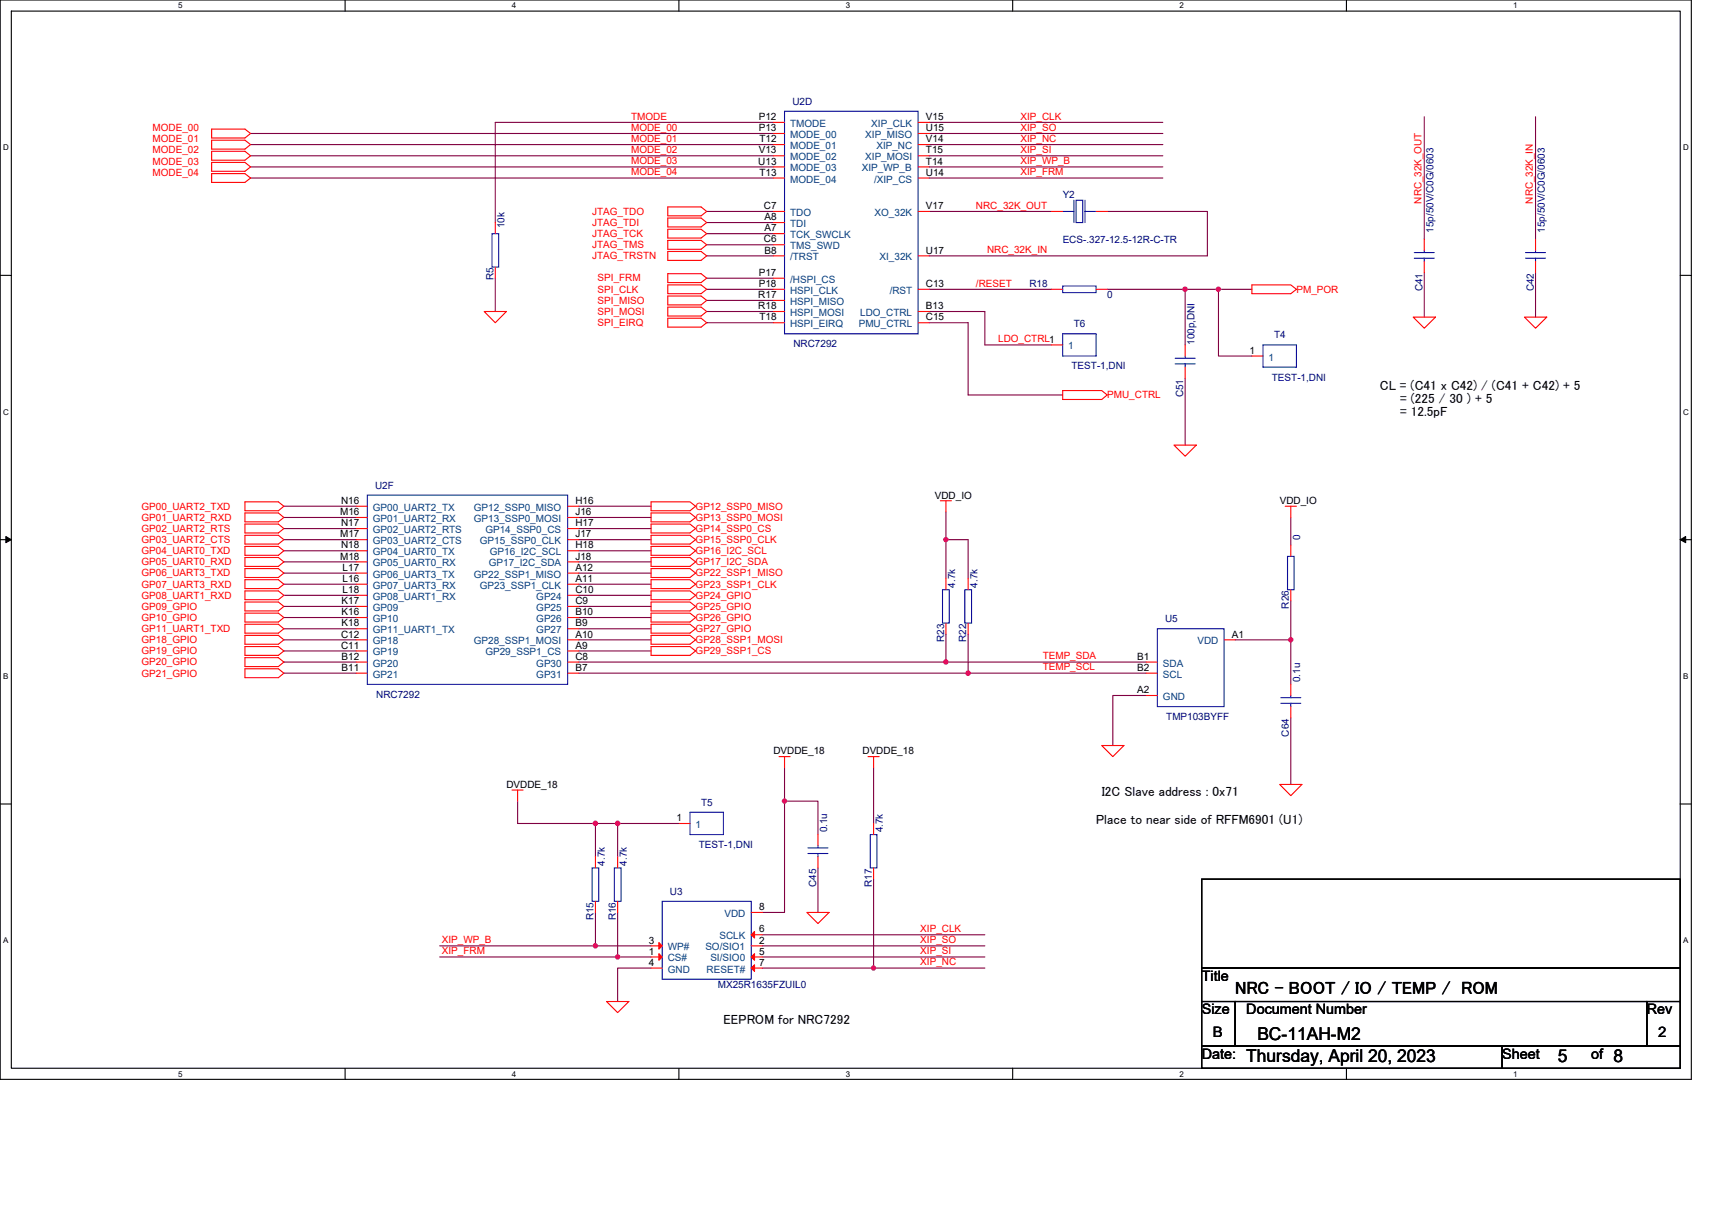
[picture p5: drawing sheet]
<svg xmlns="http://www.w3.org/2000/svg" width="297mm" height="210mm" viewBox="0 0 297 210" stroke-linecap="round" stroke-linejoin="round" font-family="sans-serif">
<path d="M0 0h293.5v187.2h-293.5zM2 1.9h289.5v183.4h-289.5z" fill="none" stroke="#000" stroke-width=".19"/>
<g fill="#fff">
<path d="M30.9 .2h.8v1.6h-.8z"/>
<path d="M30.9 185.5h.8v1.6h-.8z"/>
</g>
<path d="M59.9 0v1.9M59.9 185.3v1.9" fill="none" stroke="#000" stroke-width=".19"/>
<g fill="#fff">
<path d="M88.8 .2h.8v1.6h-.8z"/>
<path d="M88.8 185.5h.8v1.6h-.8z"/>
</g>
<path d="M117.8 0v1.9M117.8 185.3v1.9" fill="none" stroke="#000" stroke-width=".19"/>
<g fill="#fff">
<path d="M146.7 .2h.8v1.6h-.8z"/>
<path d="M146.7 185.5h.8v1.6h-.8z"/>
</g>
<path d="M175.7 0v1.9M175.7 185.3v1.9" fill="none" stroke="#000" stroke-width=".19"/>
<g fill="#fff">
<path d="M204.7 .2h.7v1.6h-.7z"/>
<path d="M204.7 185.5h.7v1.6h-.7z"/>
</g>
<path d="M233.6 0v1.9M233.6 185.3v1.9" fill="none" stroke="#000" stroke-width=".19"/>
<g fill="#fff">
<path d="M262.6 .2h.7v1.6h-.7z"/>
<path d="M262.6 185.5h.7v1.6h-.7z"/>
<path d="M.5 24.8h1v1.6h-1z"/>
<path d="M292 24.8h1v1.6h-1z"/>
<path d="M.5 70.7h1v1.5h-1z"/>
<path d="M292 70.7h1v1.5h-1z"/>
</g>
<path d="M0 47.8h2M291.5 47.8h2" fill="none" stroke="#000" stroke-width=".19"/>
<g fill="#fff">
<path d="M.5 116.5h.9v1.6h-.9z"/>
<path d="M292 116.5h.9v1.6h-.9z"/>
</g>
<path d="M0 93.6h2M291.5 93.6h2" fill="none" stroke="#000" stroke-width=".19"/>
<path d="M1 93.1l1 .5-1 .5zM291.5 93.6l1-.5v1z" fill="#000" stroke="#000" stroke-width=".17"/>
<g fill="#fff">
<path d="M.5 162.4h.9v1.5h-.9z"/>
<path d="M292 162.4h.9v1.5h-.9z"/>
</g>
<path d="M0 139.5h2M291.5 139.5h2M208.5 152.5h83v15.4h-83zM208.5 167.9h83v5.8h-83zM208.5 173.7h5.8v7.8h-5.8zM214.3 173.7h71.4v7.8h-71.4zM285.7 173.7h5.8v7.8h-5.8zM208.5 181.5h52.1v3.8h-52.1zM260.6 181.5h30.9v3.8h-30.9z" fill="none" stroke="#000" stroke-width=".19"/>
<g fill="none" stroke="#800040" stroke-width=".19">
<path d="M43.5 23.2h90.7M43.5 25.1h90.7M43.5 27h90.7M43.5 29h90.7M43.5 30.9h90.7M122.6 36.7h11.6M122.6 38.6h11.6M134.2 21.2h-48.3v17.4M161.2 36.7h21.3M161.2 21.2h40.6M161.2 23.2h40.6M161.2 25.1h40.6"/>
<path d="M161.2 27h40.6M161.2 29h40.6M161.2 30.9h40.6M192.1 36.7h17.4v7.7h-48.3M247.1 20.3v21.2M266.4 20.3v21.2M85.9 48.3v5.7M122.6 48.3h11.6M122.6 50.2h11.6M122.6 52.1h11.6M122.6 54h11.6M122.6 56h11.6"/>
<path d="M122.6 40.5h11.6M122.6 42.5h11.6M122.6 44.4h11.6M161.2 56h6.8v12.5h16.4M161.2 54h9.7v5.8h11.6M161.2 50.2h21.3M192.1 50.2h13.5M205.6 50.2v9.6M205.6 50.2h5.8M211.4 50.2v11.6h5.8M211.4 50.2h5.8M247.1 47.3v7.7"/>
<path d="M266.4 47.3v7.7M205.6 65.6v11.6M49.3 87.8h12.5M49.3 89.8h12.5M49.3 91.7h12.5M49.3 93.6h12.5M49.3 99.4h12.5M49.3 95.5h12.5M49.3 97.5h12.5M100.4 87.8h12.6M100.4 89.8h12.6M100.4 91.7h12.6"/>
<path d="M100.4 93.6h12.6M100.4 95.5h12.6M100.4 97.5h12.6M100.4 99.4h12.6M164.1 88.8v4.8M224 89.8v4.8M49.3 101.3h12.5M49.3 103.3h12.5M49.3 105.2h12.5M49.3 107.1h12.5M49.3 109.1h12.5M49.3 111h12.5"/>
<path d="M49.3 112.9h12.5M49.3 114.9h12.5M49.3 116.8h12.5M100.4 114.9h63.7M100.4 101.3h12.6M100.4 103.3h12.6M100.4 105.2h12.6M100.4 107.1h12.6M100.4 109.1h12.6M100.4 111h12.6M100.4 112.9h12.6M100.4 116.8h67.6"/>
<path d="M164.1 110v4.9h34.8M164.1 100.4v-6.8h3.9v6.8M168 110v6.8h30.9M214.3 111h9.7M224 104.2v6.8M224 111v7.7M89.8 139v3.9h13.5M136.1 133.2v5.8M136.1 139v19.3h-3.8M136.1 139h5.8v5.8M151.6 133.2v9.7M198.9 120.7h-5.8v8.6"/>
<path d="M224 124.5v11.6M103.3 142.9v5.7M103.3 142.9h3.9M103.3 158.3v5.8M107.2 142.9h10.6M107.2 158.3v7.7M107.2 142.9v5.7M141.9 150.6v7.7M151.6 152.5v15.4M76.3 164.1h27M76.3 166h30.9M103.3 164.1h9.7"/>
<path d="M107.2 166h5.8M113 167.9h-5.8v5.8M132.3 167.9h19.3M132.3 166h38.6M132.3 164.1h38.6M132.3 162.2h38.6M151.6 167.9h19.3"/>
</g>
<g fill="#f0f" stroke="#f0f" stroke-width=".19">
<circle cx="164.1" cy="114.8" r=".38"/>
<circle cx="168" cy="116.8" r=".38"/>
<circle cx="205.6" cy="50.2" r=".38"/>
<circle cx="136.1" cy="139" r=".38"/>
<circle cx="103.3" cy="164.1" r=".38"/>
<circle cx="107.2" cy="166" r=".38"/>
<circle cx="103.3" cy="142.8" r=".38"/>
<circle cx="211.4" cy="50.2" r=".38"/>
<circle cx="107.2" cy="142.8" r=".38"/>
<circle cx="151.6" cy="167.9" r=".38"/>
<circle cx="223.9" cy="111" r=".38"/>
<circle cx="164.1" cy="93.6" r=".38"/>
</g>
<g fill="none" stroke="#f00" stroke-width=".19">
<path d="M36.7 24.3h5.8l1 .8-1 .8h-5.8zM36.7 22.4h5.8l1 .8-1 .7h-5.8zM36.7 26.2h5.8l1 .8-1 .8h-5.8zM36.7 28.2h5.8l1 .8-1 .7h-5.8zM36.7 30.1h5.8l1 .8-1 .7h-5.8zM85.9 38.6v1.9M115.9 35.9h5.7l1 .8-1 .7h-5.7zM115.9 37.8h5.7l1 .8-1 .8h-5.7zM115.9 39.8h5.7l1 .7-1 .8h-5.7zM134.2 21.2h1.9M134.2 23.2h1.9M134.2 25.1h1.9"/>
<path d="M134.2 27h1.9M134.2 29h1.9M134.2 30.9h1.9M134.2 36.7h1.9M134.2 38.6h1.9M159.3 21.2h1.9M159.3 23.2h1.9M159.3 25.1h1.9M159.3 27h1.9M159.3 29h1.9M159.3 30.9h1.9M159.3 36.7h1.9"/>
<path d="M182.5 36.7h1.9M190.2 36.7h1.9M84 54h3.9l-2 2zM85.9 46.3v2M115.9 47.5h5.7l1 .8-1 .7h-5.7zM115.9 49.4h5.7l1 .8-1 .7h-5.7zM115.9 51.4h5.7l1 .7-1 .8h-5.7zM115.9 53.3h5.7l1 .7-1 .8h-5.7zM115.9 55.2h5.7l1 .8-1 .7h-5.7zM115.9 41.7h5.7l1 .8-1 .7h-5.7zM115.9 43.6h5.7l1 .8-1 .8h-5.7zM134.2 40.5h1.9"/>
<path d="M134.2 42.5h1.9M134.2 44.4h1.9M134.2 48.3h1.9M134.2 50.2h1.9M134.2 52.1h1.9M134.2 54h1.9M134.2 56h1.9M159.3 44.4h1.9M159.3 50.2h1.9M159.3 54h1.9M159.3 56h1.9M182.5 50.2h1.9"/>
<path d="M182.5 59.8h1.9M190.2 50.2h1.9M205.6 59.8v2M217.2 49.4h6.8l.9 .8-.9 .7h-6.8zM245.2 55h3.9l-2 1.9zM247.1 41.5v1.9M247.1 45.4v1.9M264.5 55h3.9l-2 1.9zM266.4 41.5v1.9M266.4 45.4v1.9M184.4 67.8h6.8l.9 .7-.9 .8h-6.8zM203.7 77.2h3.9l-2 1.9z"/>
<path d="M205.6 63.7v1.9M217.2 61.8h1.9M42.5 87.1h5.8l1 .7-1 .8h-5.8zM42.5 89h5.8l1 .8-1 .7h-5.8zM42.5 90.9h5.8l1 .8-1 .8h-5.8zM42.5 92.9h5.8l1 .7-1 .8h-5.8zM42.5 98.6h5.8l1 .8-1 .8h-5.8zM42.5 94.8h5.8l1 .7-1 .8h-5.8zM42.5 96.7h5.8l1 .8-1 .8h-5.8zM61.8 87.8h1.9M61.8 89.8h1.9M61.8 91.7h1.9"/>
<path d="M61.8 93.6h1.9M61.8 95.5h1.9M61.8 97.5h1.9M61.8 99.4h1.9M98.5 87.8h1.9M98.5 89.8h1.9M98.5 91.7h1.9M98.5 93.6h1.9M98.5 95.5h1.9M98.5 97.5h1.9M98.5 99.4h1.9M113 87.1h6.7l1 .7-1 .8h-6.7z"/>
<path d="M113 89h6.7l1 .8-1 .7h-6.7zM113 90.9h6.7l1 .8-1 .8h-6.7zM113 92.9h6.7l1 .7-1 .8h-6.7zM113 94.8h6.7l1 .7-1 .8h-6.7zM113 96.7h6.7l1 .8-1 .8h-6.7zM113 98.6h6.7l1 .8-1 .8h-6.7zM163.1 86.9h2M164.1 86.9v1.9M223 87.8h1.9M224 87.8v2M224 94.6v1.9M42.5 100.6h5.8l1 .7-1 .8h-5.8z"/>
<path d="M42.5 102.5h5.8l1 .8-1 .7h-5.8zM42.5 104.4h5.8l1 .8-1 .8h-5.8zM42.5 106.4h5.8l1 .7-1 .8h-5.8zM42.5 108.3h5.8l1 .8-1 .7h-5.8zM42.5 110.2h5.8l1 .8-1 .8h-5.8zM42.5 112.2h5.8l1 .7-1 .8h-5.8zM42.5 114.1h5.8l1 .8-1 .7h-5.8zM42.5 116h5.8l1 .8-1 .8h-5.8zM61.8 101.3h1.9M61.8 103.3h1.9M61.8 105.2h1.9M61.8 107.1h1.9"/>
<path d="M61.8 109.1h1.9M61.8 111h1.9M61.8 112.9h1.9M61.8 114.9h1.9M61.8 116.8h1.9M98.5 101.3h1.9M98.5 103.3h1.9M98.5 105.2h1.9M98.5 107.1h1.9M98.5 109.1h1.9M98.5 111h1.9M98.5 112.9h1.9"/>
<path d="M98.5 114.9h1.9M98.5 116.8h1.9M113 100.6h6.7l1 .7-1 .8h-6.7zM113 102.5h6.7l1 .8-1 .7h-6.7zM113 104.4h6.7l1 .8-1 .8h-6.7zM113 106.4h6.7l1 .7-1 .8h-6.7zM113 108.3h6.7l1 .8-1 .7h-6.7zM113 110.2h6.7l1 .8-1 .8h-6.7zM113 112.2h6.7l1 .7-1 .8h-6.7zM164.1 100.4v1.9M164.1 108.1v1.9M168 100.4v1.9"/>
<path d="M168 108.1v1.9M198.9 116.8h1.9M198.9 114.9h1.9M212.4 111h1.9M224 102.3v1.9M224 118.7v1.9M88.8 137.1h2M89.8 137.1v1.9M135.2 131.3h1.9M136.1 131.3v1.9M150.6 131.3h1.9M151.6 131.3v1.9"/>
<path d="M191.2 129.3h3.8l-1.9 2zM198.9 120.6h1.9M222 136.1h3.9l-1.9 1.9zM224 122.6v1.9M103.3 148.6v2M103.3 156.4v1.9M107.2 148.6v2M107.2 156.4v1.9M117.8 142.9h1.9M130.3 158.3h2M140 158.3h3.8l-1.9 1.9zM141.9 144.8v1.9"/>
<path d="M141.9 148.6v2M151.6 142.9v1.9M151.6 150.6v1.9M105.2 173.7h3.9l-1.9 2zM113 166h1.9M113 164.1h1.9M113 167.9h1.9M130.3 164.1h2M130.3 166h2M130.3 162.2h2M130.3 167.9h2"/>
</g>
<g fill="none" stroke="#00f" stroke-width=".19">
<path d="M136.1 19.3h23.2v38.6h-23.2zM184.4 36.7h1.9M186.3 34.7v3.9M186.7 34.7h1.2v3.9h-1.2zM188.3 36.7h1.9M188.3 34.7v3.9M85.4 40.5h1.1v5.8h-1.1zM184.4 49.6h5.8v1.2h-5.8zM184.4 57.9h5.8v3.9h-5.8zM219.1 59.8h5.8v3.9h-5.8zM245.4 44.8h3.5M245.4 43.8h3.5"/>
<path d="M247.1 43.4v.4M247.1 44.8v.6M264.7 44.8h3.5M264.7 43.8h3.5M266.4 43.4v.4M266.4 44.8v.6M203.9 63.1h3.5M203.9 62.1h3.5M205.6 61.8v.3M205.6 63.1v.6M63.7 85.9h34.8v32.8h-34.8zM223.4 96.5h1.1v5.8h-1.1z"/>
<path d="M163.5 102.3h1.2v5.8h-1.2zM167.4 102.3h1.2v5.8h-1.2zM200.8 109.1h11.6v13.5h-11.6zM222.2 122h3.5M222.2 121h3.5M224 120.6v.4M224 122v.6M102.7 150.6h1.2v5.8h-1.2zM106.6 150.6h1.2v5.8h-1.2zM114.9 156.4h15.4v13.5h-15.4zM119.7 140.9h5.8v3.9h-5.8zM140.2 148.1h3.5"/>
<path d="M140.2 147.1h3.5M141.9 146.7v.4M141.9 148.1v.5M151 144.8h1.1v5.8h-1.1z"/>
</g>
<g fill="#f00" stroke="#f00" stroke-width=".19">
<path d="M114.3 165.4l.6 .6-.6 .6z"/>
<path d="M114.3 163.5l.6 .6-.6 .6z"/>
<path d="M130.3 166l.6-.6v1.2z"/>
<path d="M130.3 162.2l.6-.6v1.1z"/>
<path d="M130.3 167.9l.6-.5v1.1z"/>
</g>
<g font-size="3.1">
<text x="214.3" y="172.5">NRC - BOOT / IO / TEMP / ROM</text>
<text x="216.2" y="184.2">Thursday, April 20, 2023</text>
<text x="218.2" y="180.3">BC-11AH-M2</text>
<text x="270.3" y="184.2">5</text>
<text x="279.9" y="184.2">8</text>
</g>
<g font-size="2.5">
<text x="208.5" y="170.2">Title</text>
<text x="208.5" y="176">Size</text>
<text x="210.5" y="179.8">B</text>
<text x="216.2" y="176">Document Number</text>
<text x="285.7" y="176">Rev</text>
<text x="287.7" y="179.8">2</text>
<text x="208.5" y="183.7">Date:</text>
<text x="260.6" y="183.7">Sheet</text>
<text x="276.1" y="183.7">of</text>
</g>
<g font-size="2.3">
<text x="239.4" y="67.6">CL = (C41 x C42) / (C41 + C42) + 5</text>
<text x="242.9" y="69.9">= (225 / 30 ) + 5</text>
<text x="242.9" y="72.2">= 12.5pF</text>
<text x="190.2" y="142.9">Place to near side of RFFM6901 (U1)</text>
<text x="191.2" y="138.1">I2C Slave address : 0x71</text>
<text x="125.5" y="177.7">EEPROM for NRC7292</text>
</g>
<g font-size="1.7" fill="#f00">
<text x="26.5" y="22.8">MODE_00</text>
<text x="109.5" y="20.8">TMODE</text>
<text x="109.5" y="22.7">MODE_00</text>
<text x="177.1" y="20.7">XIP_CLK</text>
<text x="177.1" y="22.7">XIP_SO</text>
<text x="26.5" y="24.7">MODE_01</text>
<text x="26.5" y="26.6">MODE_02</text>
<text x="26.5" y="28.6">MODE_03</text>
<text x="109.5" y="24.6">MODE_01</text>
<text x="109.5" y="26.5">MODE_02</text>
<text x="109.5" y="28.5">MODE_03</text>
<text x="177.1" y="24.6">XIP_NC</text>
<text x="177.1" y="26.5">XIP_SI</text>
<text x="177.1" y="28.5">XIP_WP_B</text>
<text x="26.5" y="30.5">MODE_04</text>
<text x="109.5" y="30.4">MODE_04</text>
<text x="177.1" y="30.4">XIP_FRM</text>
<text x="246.6" y="35.3" transform="rotate(-90 246.6 35.3)">NRC_32K_OUT</text>
<text x="265.9" y="35.3" transform="rotate(-90 265.9 35.3)">NRC_32K_IN</text>
<text x="102.7" y="37.3">JTAG_TDO</text>
<text x="102.7" y="39.2">JTAG_TDI</text>
<text x="102.7" y="41.1">JTAG_TCK</text>
<text x="169.3" y="36.2">NRC_32K_OUT</text>
<text x="102.7" y="43.1">JTAG_TMS</text>
<text x="102.7" y="45">JTAG_TRSTN</text>
<text x="171.3" y="43.9">NRC_32K_IN</text>
<text x="103.7" y="48.8">SPI_FRM</text>
<text x="103.7" y="50.8">SPI_CLK</text>
<text x="103.7" y="52.7">SPI_MISO</text>
<text x="169.3" y="49.8">/RESET</text>
<text x="224.9" y="50.8">PM_POR</text>
<text x="103.7" y="54.6">SPI_MOSI</text>
<text x="103.7" y="56.6">SPI_EIRQ</text>
<text x="173.2" y="59.4">LDO_CTRL1</text>
<text x="192.1" y="69.1">PMU_CTRL</text>
<text x="24.5" y="88.4">GP00_UART2_TXD</text>
<text x="120.7" y="88.4">GP12_SSP0_MISO</text>
<text x="24.5" y="90.3">GP01_UART2_RXD</text>
<text x="24.5" y="92.3">GP02_UART2_RTS</text>
<text x="24.5" y="94.2">GP03_UART2_CTS</text>
<text x="120.7" y="90.3">GP13_SSP0_MOSI</text>
<text x="120.7" y="92.3">GP14_SSP0_CS</text>
<text x="120.7" y="94.2">GP15_SSP0_CLK</text>
<text x="24.5" y="100">GP06_UART3_TXD</text>
<text x="24.5" y="101.9">GP07_UART3_RXD</text>
<text x="24.5" y="96.1">GP04_UART0_TXD</text>
<text x="24.5" y="98.1">GP05_UART0_RXD</text>
<text x="120.7" y="96.1">GP16_I2C_SCL</text>
<text x="120.7" y="98.1">GP17_I2C_SDA</text>
<text x="120.7" y="100">GP22_SSP1_MISO</text>
<text x="120.7" y="101.9">GP23_SSP1_CLK</text>
<text x="24.5" y="103.8">GP08_UART1_RXD</text>
<text x="24.5" y="105.8">GP09_GPIO</text>
<text x="24.5" y="107.7">GP10_GPIO</text>
<text x="120.7" y="103.8">GP24_GPIO</text>
<text x="120.7" y="105.8">GP25_GPIO</text>
<text x="120.7" y="107.7">GP26_GPIO</text>
<text x="24.5" y="109.6">GP11_UART1_TXD</text>
<text x="24.5" y="111.6">GP18_GPIO</text>
<text x="24.5" y="113.5">GP19_GPIO</text>
<text x="120.7" y="109.6">GP27_GPIO</text>
<text x="120.7" y="111.6">GP28_SSP1_MOSI</text>
<text x="120.7" y="113.5">GP29_SSP1_CS</text>
<text x="24.5" y="115.4">GP20_GPIO</text>
<text x="24.5" y="117.4">GP21_GPIO</text>
<text x="180.9" y="116.3">TEMP_SCL</text>
<text x="180.9" y="114.4">TEMP_SDA</text>
<text x="159.7" y="161.7">XIP_CLK</text>
<text x="76.7" y="163.6">XIP_WP_B</text>
<text x="76.7" y="165.5">XIP_FRM</text>
<text x="159.7" y="167.4">XIP_NC</text>
<text x="159.7" y="165.5">XIP_SI</text>
<text x="159.7" y="163.6">XIP_SO</text>
</g>
<g font-size="1.7">
<text x="131.7" y="20.8">P12</text>
<text x="131.7" y="22.8">P13</text>
<text x="160.7" y="22.8">U15</text>
<text x="160.7" y="20.8">V15</text>
<text x="131.6" y="28.6">U13</text>
<text x="131.7" y="26.6">V13</text>
<text x="131.8" y="24.7">T12</text>
<text x="160.7" y="26.6">T15</text>
<text x="160.7" y="24.7">V14</text>
<text x="160.7" y="28.6">T14</text>
<text x="131.8" y="30.5">T13</text>
<text x="160.7" y="30.5">U14</text>
<text x="132.5" y="36.3">C7</text>
<text x="132.6" y="38.2">A8</text>
<text x="132.6" y="40.1">A7</text>
<text x="160.7" y="36.3">V17</text>
<text x="131.7" y="47.9">P17</text>
<text x="132.5" y="42.1">C6</text>
<text x="132.6" y="44">B8</text>
<text x="160.7" y="44">U17</text>
<text x="131.6" y="51.7">R17</text>
<text x="131.6" y="53.6">R18</text>
<text x="131.7" y="49.8">P18</text>
<text x="160.7" y="53.6">B13</text>
<text x="160.7" y="49.8">C13</text>
<text x="131.8" y="55.6">T18</text>
<text x="160.7" y="55.6">C15</text>
<text x="216.8" y="61.4">1</text>
<text x="59" y="89.4">M16</text>
<text x="59.2" y="87.4">N16</text>
<text x="99.8" y="87.4">H16</text>
<text x="99.8" y="89.4">J16</text>
<text x="162.2" y="86.5">VDD_IO</text>
<text x="222" y="87.4">VDD_IO</text>
<text x="59" y="93.2">M17</text>
<text x="59.2" y="91.3">N17</text>
<text x="59.2" y="95.1">N18</text>
<text x="99.8" y="93.2">J17</text>
<text x="99.8" y="95.1">H18</text>
<text x="99.8" y="91.3">H17</text>
<text x="59" y="97.1">M18</text>
<text x="59.5" y="99">L17</text>
<text x="59.5" y="100.9">L16</text>
<text x="99.8" y="100.9">A11</text>
<text x="99.8" y="97.1">J18</text>
<text x="99.8" y="99">A12</text>
<text x="59.3" y="104.8">K17</text>
<text x="59.3" y="106.7">K16</text>
<text x="59.5" y="102.9">L18</text>
<text x="99.8" y="102.9">C10</text>
<text x="99.8" y="104.8">C9</text>
<text x="99.8" y="106.7">B10</text>
<text x="59.2" y="110.6">C12</text>
<text x="59.2" y="112.5">C11</text>
<text x="59.3" y="108.7">K18</text>
<text x="99.8" y="112.5">A9</text>
<text x="99.8" y="108.7">B9</text>
<text x="99.8" y="110.6">A10</text>
<text x="213.7" y="110.6">A1</text>
<text x="59.3" y="114.4">B12</text>
<text x="59.3" y="116.4">B11</text>
<text x="99.8" y="114.4">C8</text>
<text x="99.8" y="116.4">B7</text>
<text x="197.3" y="116.4">B2</text>
<text x="197.3" y="114.4">B1</text>
<text x="197.3" y="120.2">A2</text>
<text x="134.2" y="130.9">DVDDE_18</text>
<text x="149.6" y="130.9">DVDDE_18</text>
<text x="87.9" y="136.7">DVDDE_18</text>
<text x="117.4" y="142.5">1</text>
<text x="131.7" y="157.9">8</text>
<text x="131.7" y="161.8">6</text>
<text x="112.6" y="165.6">1</text>
<text x="112.6" y="163.7">3</text>
<text x="112.6" y="167.5">4</text>
<text x="131.7" y="163.7">2</text>
<text x="131.7" y="167.5">7</text>
<text x="131.7" y="165.6">5</text>
</g>
<g font-size="1.7" fill="#004080">
<text x="137.1" y="22">TMODE</text>
<text x="137.1" y="23.9">MODE_00</text>
<text x="150.1" y="23.9">XIP_MISO</text>
<text x="151.2" y="22">XIP_CLK</text>
<text x="137.1" y="25.9">MODE_01</text>
<text x="137.1" y="27.8">MODE_02</text>
<text x="137.1" y="29.7">MODE_03</text>
<text x="149.5" y="29.7">XIP_WP_B</text>
<text x="150.1" y="27.8">XIP_MOSI</text>
<text x="152.1" y="25.9">XIP_NC</text>
<text x="137.1" y="31.7">MODE_04</text>
<text x="151.7" y="31.7">/XIP_CS</text>
<text x="137.1" y="37.5">TDO</text>
<text x="137.1" y="39.4">TDI</text>
<text x="137.1" y="41.3">TCK_SWCLK</text>
<text x="151.7" y="37.5">XO_32K</text>
<text x="137.1" y="43.2">TMS_SWD</text>
<text x="137.1" y="45.2">/TRST</text>
<text x="152.6" y="45.2">XI_32K</text>
<text x="137.1" y="49">/HSPI_CS</text>
<text x="137.1" y="51">HSPI_CLK</text>
<text x="137.1" y="52.9">HSPI_MISO</text>
<text x="154.4" y="51">/RST</text>
<text x="137.1" y="54.8">HSPI_MOSI</text>
<text x="137.1" y="56.8">HSPI_EIRQ</text>
<text x="149" y="56.8">PMU_CTRL</text>
<text x="149.2" y="54.8">LDO_CTRL</text>
<text x="185.4" y="60.6">1</text>
<text x="220.1" y="62.5">1</text>
<text x="64.7" y="88.6">GP00_UART2_TX</text>
<text x="82.2" y="88.6">GP12_SSP0_MISO</text>
<text x="64.7" y="90.6">GP01_UART2_RX</text>
<text x="64.7" y="92.5">GP02_UART2_RTS</text>
<text x="64.7" y="94.4">GP03_UART2_CTS</text>
<text x="82.2" y="90.6">GP13_SSP0_MOSI</text>
<text x="83.2" y="94.4">GP15_SSP0_CLK</text>
<text x="84.2" y="92.5">GP14_SSP0_CS</text>
<text x="64.7" y="96.3">GP04_UART0_TX</text>
<text x="64.7" y="98.3">GP05_UART0_RX</text>
<text x="64.7" y="100.2">GP06_UART3_TX</text>
<text x="82.2" y="100.2">GP22_SSP1_MISO</text>
<text x="84.8" y="98.3">GP17_I2C_SDA</text>
<text x="85" y="96.3">GP16_I2C_SCL</text>
<text x="64.7" y="102.1">GP07_UART3_RX</text>
<text x="64.7" y="104.1">GP08_UART1_RX</text>
<text x="64.7" y="106">GP09</text>
<text x="64.7" y="107.9">GP10</text>
<text x="83.2" y="102.1">GP23_SSP1_CLK</text>
<text x="93" y="104.1">GP24</text>
<text x="93" y="106">GP25</text>
<text x="93" y="107.9">GP26</text>
<text x="64.7" y="109.9">GP11_UART1_TX</text>
<text x="64.7" y="111.8">GP18</text>
<text x="64.7" y="113.7">GP19</text>
<text x="82.2" y="111.8">GP28_SSP1_MOSI</text>
<text x="84.2" y="113.7">GP29_SSP1_CS</text>
<text x="93" y="109.9">GP27</text>
<text x="207.7" y="111.8">VDD</text>
<text x="64.7" y="115.6">GP20</text>
<text x="64.7" y="117.6">GP21</text>
<text x="93" y="115.6">GP30</text>
<text x="93" y="117.6">GP31</text>
<text x="201.8" y="117.6">SCL</text>
<text x="201.8" y="115.6">SDA</text>
<text x="201.8" y="121.4">GND</text>
<text x="120.7" y="143.6">1</text>
<text x="125.7" y="159.1">VDD</text>
<text x="115.9" y="166.8">CS#</text>
<text x="115.9" y="164.9">WP#</text>
<text x="122.4" y="164.9">SO/SIO1</text>
<text x="123.3" y="166.8">SI/SIO0</text>
<text x="124.8" y="162.9">SCLK</text>
<text x="115.9" y="168.7">GND</text>
<text x="122.6" y="168.7">RESET#</text>
</g>
<g font-size="1.7" fill="#000080">
<text x="137.5" y="18.1">U2D</text>
<text x="184.4" y="34.4">Y2</text>
<text x="87.5" y="39.6" transform="rotate(-90 87.5 39.6)">10k</text>
<text x="248.7" y="40.3" transform="rotate(-90 248.7 40.3)">15p/50V/C0G/0603</text>
<text x="268" y="40.3" transform="rotate(-90 268 40.3)">15p/50V/C0G/0603</text>
<text x="184.4" y="42.1">ECS-.327-12.5-12R-C-TR</text>
<text x="85.6" y="48.6" transform="rotate(-90 85.6 48.6)">R5</text>
<text x="178.6" y="49.8">R18</text>
<text x="192.1" y="51.7">0</text>
<text x="246.8" y="50.6" transform="rotate(-90 246.8 50.6)">C41</text>
<text x="266.1" y="50.6" transform="rotate(-90 266.1 50.6)">C42</text>
<text x="186.3" y="56.7">T6</text>
<text x="207.2" y="59.8" transform="rotate(-90 207.2 59.8)">100p,DNI</text>
<text x="221.1" y="58.7">T4</text>
<text x="137.7" y="60.2">NRC7292</text>
<text x="185.9" y="64.1">TEST-1,DNI</text>
<text x="205.3" y="68.9" transform="rotate(-90 205.3 68.9)">C51</text>
<text x="220.7" y="66">TEST-1,DNI</text>
<text x="65.1" y="84.8">U2F</text>
<text x="225.6" y="93.6" transform="rotate(-90 225.6 93.6)">0</text>
<text x="165.7" y="101.9" transform="rotate(-90 165.7 101.9)">4.7k</text>
<text x="169.6" y="101.9" transform="rotate(-90 169.6 101.9)">4.7k</text>
<text x="202.1" y="107.9">U5</text>
<text x="223.6" y="105.6" transform="rotate(-90 223.6 105.6)">R26</text>
<text x="163.8" y="111.4" transform="rotate(-90 163.8 111.4)">R23</text>
<text x="167.7" y="111.4" transform="rotate(-90 167.7 111.4)">R22</text>
<text x="225.6" y="118.3" transform="rotate(-90 225.6 118.3)">0.1u</text>
<text x="65.3" y="121">NRC7292</text>
<text x="202.3" y="124.9">TMP103BYFF</text>
<text x="223.6" y="127.8" transform="rotate(-90 223.6 127.8)">C64</text>
<text x="121.6" y="139.8">T5</text>
<text x="121.3" y="147.1">TEST-1,DNI</text>
<text x="143.5" y="144.4" transform="rotate(-90 143.5 144.4)">0.1u</text>
<text x="153.2" y="144.4" transform="rotate(-90 153.2 144.4)">4.7k</text>
<text x="104.9" y="150.2" transform="rotate(-90 104.9 150.2)">4.7k</text>
<text x="108.8" y="150.2" transform="rotate(-90 108.8 150.2)">4.7k</text>
<text x="116.2" y="155.2">U3</text>
<text x="141.6" y="153.8" transform="rotate(-90 141.6 153.8)">C45</text>
<text x="151.3" y="153.8" transform="rotate(-90 151.3 153.8)">R17</text>
<text x="103" y="159.6" transform="rotate(-90 103 159.6)">R15</text>
<text x="106.8" y="159.6" transform="rotate(-90 106.8 159.6)">R16</text>
<text x="124.5" y="171.4">MX25R1635FZUIL0</text>
</g>
<g font-size="1.4">
<text x="30.9" y="1.5">5</text>
<text x="88.8" y="1.5">4</text>
<text x="146.7" y="1.5">3</text>
<text x="204.7" y="1.5">2</text>
<text x="262.6" y="1.5">1</text>
<text x=".5" y="26.1">D</text>
<text x="292" y="26.1">D</text>
<text x=".5" y="71.9">C</text>
<text x="292" y="71.9">C</text>
<text x=".5" y="117.8">B</text>
<text x="292" y="117.8">B</text>
<text x=".5" y="163.6">A</text>
<text x="292" y="163.6">A</text>
<text x="30.9" y="186.8">5</text>
<text x="88.8" y="186.8">4</text>
<text x="146.7" y="186.8">3</text>
<text x="204.7" y="186.8">2</text>
<text x="262.6" y="186.8">1</text>
</g>
</svg>
